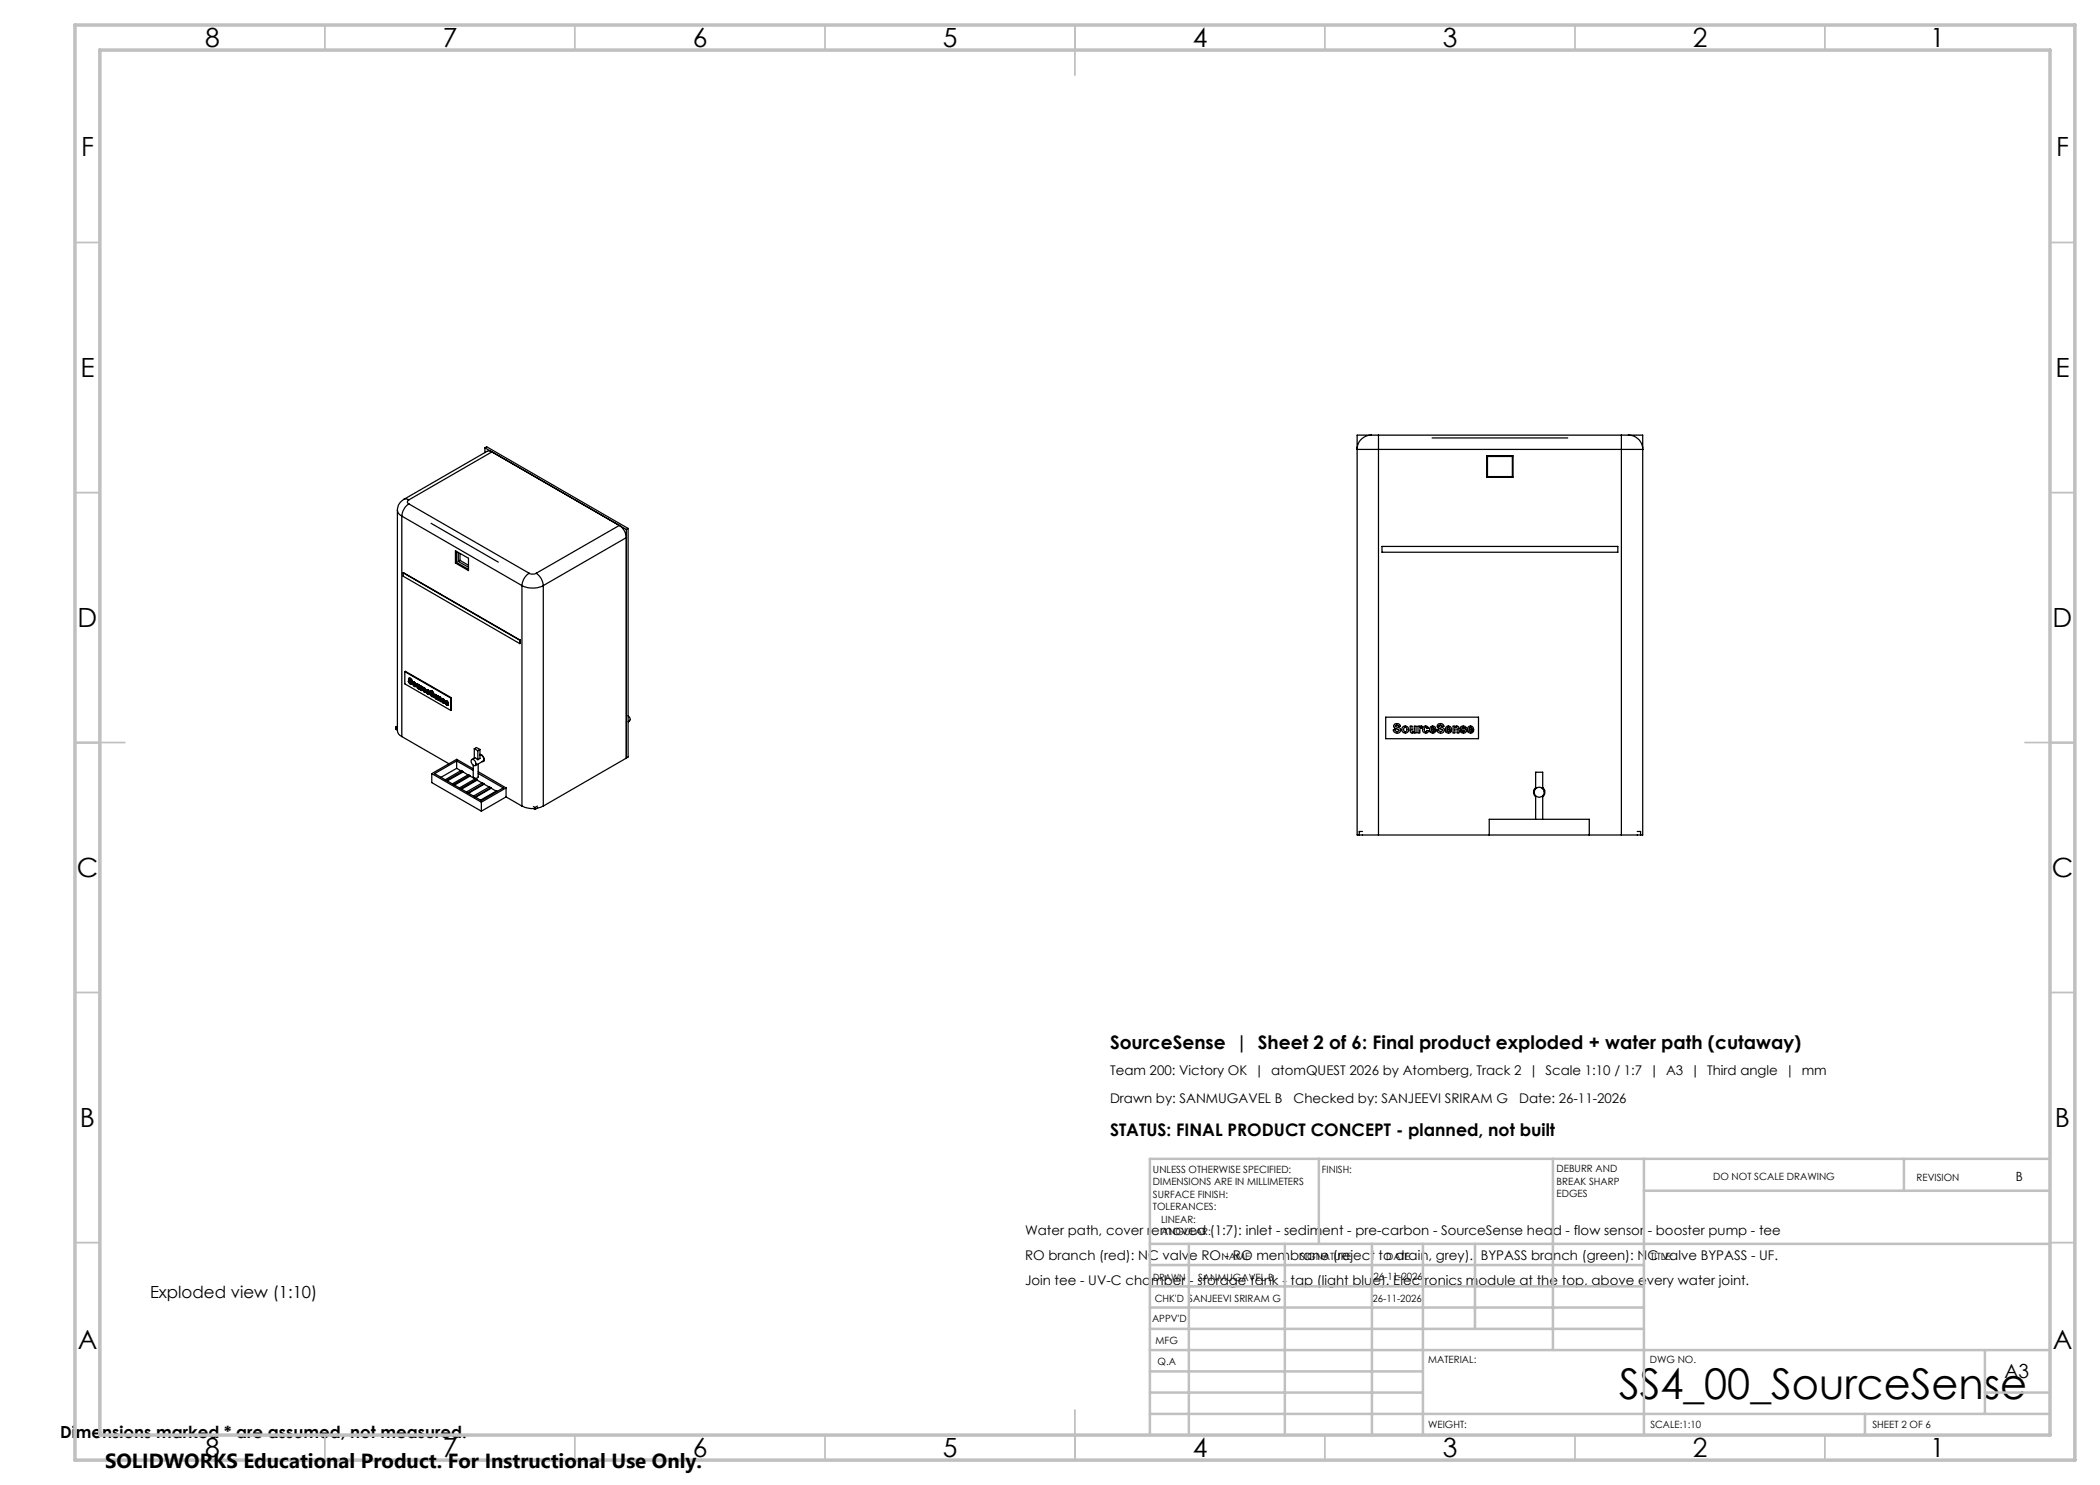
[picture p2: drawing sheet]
<svg xmlns="http://www.w3.org/2000/svg" width="420mm" height="297mm" viewBox="0 0 420 297" stroke-linecap="round" stroke-linejoin="round" font-family="sans-serif">
<g fill="none" stroke="#000" stroke-width=".25">
<path d="M80.8 99.9a2.51 2.51 0 0 0-1.3 2.1M80.8 99.9l16.6-9.6 .6-.1 .4 .2-16.6 9.6M80.8 99.9l.4-.1 .6 .2M81.8 100a.43 .43 0 0 0-.3 .4 .43 .43 0 0 0 .3 .4M97 89.6l28.3 16.3M97 89.6l.3-.2 28.3 16.3M97 89.6v.9M274.3 87a2.82 2.82 0 0 0-2.9 2.9h4.3M274.3 87h1.4M274.3 87h-2.9v80h.5M275.7 87v2.9M275.7 87h48.6"/>
<path d="M275.7 89.9v77.1M275.7 89.9h48.6M286.4 87.6h27.1M297.4 91.2h5.2v4.3h-5.2zM297.5 91.3h5v4h-5zM324.3 87v2.9M324.3 87h1.4M324.3 89.9v77.1M325.7 87a2.87 2.87 0 0 1 2.8 2.9h-4.2M325.7 87h2.8v80h-.4M79.5 102v44.1l.3 .8 .6 .4M79.5 102l.3 .8 .6 .4"/>
<path d="M80.4 103.2l24 13.9M80.4 103.2v44.1M80.6 114.6l23.4 13.4M80.6 114.6l23.4 13.5M80.6 114.6v.6l23.4 13.5M81.8 100.8a3.3 3.3 0 0 0-1.4 2.4M81.8 100.8l24 13.8M86.2 104.7l13.5 7.7M91.1 110.2l2.6 1.5v2.4l-2.6-1.5zM91.3 112.5l-.2 .1M91.3 112.5l2.4 1.4M91.3 110.3v2.2"/>
<path d="M91.7 110.5v1.8M91.7 112.3l2 1.1M92 112.1l-.3 .2M92 112.1l1.7 1M92 110.7v1.4M104.4 117.1a4.9 4.9 0 0 0 4.3 0M104.4 117.1v44.1M105.8 114.6a3.2 3.2 0 0 0-1.4 2.5M105.8 114.6a1.5 1.5 0 0 0 1.4 0M107.2 114.6a3.3 3.3 0 0 1 1.5 2.5M107.2 114.6l16.7-9.5a3.1 3.1 0 0 1 1.4 2.4l-16.6 9.6M108.7 117.1v44.1"/>
<path d="M125.3 105.9v45.7M125.6 105.7v45.7l-.3 .2M125.6 105.7l-.3 .2M276.4 109.3h47.2v1.2h-47.2zM81 134.3h.1l9.2 5.3M81 134.3l9.2 5.3M81 134.3v2.5l9.2 5.3M81.7 136.2a.57 .57 0 0 0 .7 .6v-.1M81.7 136.2l.2 .1M81.7 136.2l.1 .1M81.8 135.7h.3M81.8 136.3l.3 .3"/>
<path d="M81.8 136.3h.1M81.9 136.3l.2 .3M81.9 135.9h.1M81.9 135.9v.1M81.9 135.9l.1 .1M81.9 135.9l.5 .3M81.9 136l.5 .7M82 136l.4 .7M82 136h-.1M82 135.7l-.2-.1a.6 .6 0 0 0 .4 .9v.2l-.1-.1M82 135.7l.4 .5M82.1 136.6h.1"/>
<path d="M82.1 135.7l.3 .4v.1M82.1 135.7h-.1M82.4 136.8l-.1 .1M82.4 136.7v.1M82.4 136.7h.1M82.6 136.5h.3M82.7 136.8v-.1a.24 .24 0 0 1 .3 .1 .24 .24 0 0 1-.1 .3M82.7 136.8l.2 .3M82.7 136.8h.1M82.8 136.6l-.1 .2M82.9 136.5l-.1-.1a.46 .46 0 0 0-.2 .6 .46 .46 0 0 0 .6 .2v-.1M82.9 136.5l.3 .6"/>
<path d="M82.9 137.1h.1M82.9 136.5l.4 .6M82.9 136.5h.1M83.3 137.1l-.2 .2M83.3 137.1h-.1M83.4 136.8v.5a.33 .33 0 0 0 .3 .4M83.4 136.8h.2M83.4 136.8l.1 .1M83.5 137.2l.2 .3M83.5 137.2l.1 .4M83.6 136.8l-.1 .4M83.6 136.8l-.1 .1"/>
<path d="M83.7 137.5h.1M83.7 137.5l-.1 .1M83.7 137.7h.1M83.7 137v.6h-.1M83.7 137l.3 .1M83.7 137l.2 .1M83.7 137.7l.2 .2M84 137.1l-.1 .8M84 137.1h-.1M84 137.9h-.1M84.1 137.2l.2 .1M84.1 137.2v.8l.2 .1"/>
<path d="M84.3 137.3l.1 .1M84.3 137.9v.2M84.3 137.9h.1M84.3 137.4h.2M84.3 137.3v.1M84.3 137.3h.1M84.4 137.5l-.1 .4M84.4 137.4l.1 .1M84.5 137.4l.1 .1M84.5 137.7l-.2-.1v.3M84.5 137.4h-.1M84.5 137.5h.1"/>
<path d="M84.5 137.5v.2M84.6 137.5l-.1 .2M84.7 137.6h.2M84.7 138l.2-.2 .3 .3M84.7 138l.2 .3M84.8 137.9l.1 .4M84.8 137.9l-.1 .1M84.8 137.8v.1M84.9 137.7l-.1-.1a.48 .48 0 0 0-.2 .6 .48 .48 0 0 0 .5 .3l.1-.1M84.9 137.7l.3 .4M84.9 138.3h.1M84.9 137.6l.3 .5"/>
<path d="M84.9 137.6v.1M85 138.2l-.1 .1M85 138.2l.2 .1M85 138.2l.2 .2M85.2 138.3l-.1 .2M85.2 138.3v.1M85.3 138.3a.41 .41 0 0 0 .1 .4 .41 .41 0 0 0 .5 .1M85.4 138.3l.3 .2M85.5 138.5l.1 .2M85.5 138.2l.2 .3M85.5 138.2l-.1 .1M85.5 138.3l.2 .1"/>
<path d="M85.5 138.3h-.1M85.5 138.2v.1M85.6 138l.3 .7M85.6 138h-.2l-.1 .3M85.6 138.7l-.2-.3 .5 .3M85.6 138l.3 .4v.3M85.6 138h-.2M85.6 138.7h.1M85.6 138h.1M85.7 138.7h-.1M85.7 138.7l.2 .1M85.9 138.8h.1"/>
<path d="M85.9 138.8l-.1 .1M86 138.7a.46 .46 0 0 0 .2 .5 .46 .46 0 0 0 .5 0M86 138.7l.2 .1M86 138.7l.1 .1M86.1 138.1l.3 .1M86.1 138.8l.3 .3M86.2 138.4l.1 .1M86.2 138.4v.1M86.2 138.8l.2 .3M86.2 138.4l.5 .3M86.2 138.4h.1M86.2 138.5l.5 .7"/>
<path d="M86.2 138.5h.1M86.2 138.8h-.1M86.3 138.5l.3 .2 .2 .5M86.4 138.2l-.3-.1a.61 .61 0 0 0 .4 .9v.2l-.1-.1M86.4 138.2l.3 .5M86.4 138.2l.2 .2 .1 .3M86.4 139.1h.2M86.4 138.2h.1M86.4 139.1h.1M86.8 139.2l-.2 .2M86.8 139.2h-.1M86.8 139.2a.44 .44 0 0 0 .1 .4 .44 .44 0 0 0 .5 .1"/>
<path d="M86.9 138.9h.3M87 139.1h.1l.2 .3zM87 139.2h.1M87 139.2l.3 .1M87.1 139.3l.1 .3M87.1 139.1l-.1 .1M87.1 139l-.2-.1-.1 .3M87.1 139l.3 .3 .1 .3M87.1 139.6l-.1-.3 .5 .3M87.1 139.6h.1M87.2 138.9l.3 .3v.4M87.2 138.9l-.1 .1"/>
<path d="M87.2 139.6h-.1M87.2 139.6l.3 .1M87.2 139.6l.2 .1M87.5 139.7l-.2 .1M87.5 139.7h-.1M87.6 139.2l.2 .1M87.6 139.2v.8l.2 .1M87.8 139.7v-.1h.1l.1 .6 .2 .1M87.8 139.3v.1h.2M87.8 139.7h.1M87.8 139.7v.4M87.8 139.3h.1"/>
<path d="M87.8 139.3l.2 .1M87.8 139.5v.2M88 139.4l.2 .5M88 139.4h.1M88 139.4l.2 .4M88.2 139.9v.4M88.2 139.8v.5M88.2 139.8v.1M88.4 139.7l.3 .1M88.5 139.9v.1M88.5 139.9l.4 .3M88.5 139.9h.1"/>
<path d="M88.5 140l.4 .3M88.5 140h.1M88.6 139.8l-.2-.1-.1 .3 .5 .4M88.6 139.8l.3 .4M88.7 139.8l.2 .4M88.7 139.8h-.1M90.2 139.6v2.5M90.3 139.6v2.4l-.1 .1M90.3 139.6h-.1M104 128.1v.6M104 128v.7M104 128v.1"/>
<path d="M79.2 145.4v.4l.3 .2M79.2 145.4l.3 .2M79.5 145.2l-.3 .2M80.4 147.3l9.4 5.4M86.4 154.7v1.8l9.9 5.7M86.4 154.7l9.9 5.7M88.3 140.2a.37 .37 0 0 0 .2 .4 .37 .37 0 0 0 .4-.1M88.3 140.2h.2M88.3 140.2l.2 .1M88.5 140.3l.1 .1M88.5 140.2l.2 .2M88.5 140.2v.1"/>
<path d="M88.6 140.4l.1 .1M88.6 140.4h.1M88.7 140.4l.1 .1M88.7 140.5h.1M88.8 140.4l-.1 .1M88.9 140.3v.2M88.9 140.3h.1M88.9 140.3l.1 .2M88.9 140.5h.1M89 140.5l-.1 .1M89.1 140.2h.3M89.2 140.5l.3 .1"/>
<path d="M89.3 140.6l.1 .3M89.3 140.4l.2 .2M89.3 140.4l-.1 .1M89.3 140.3v.1M89.3 140.2a.38 .38 0 0 0-.3 .4 .38 .38 0 0 0 .3 .4l.1 .1 .2-.1M89.3 140.2l.2 .2 .1 .5M89.3 140.9l-.1-.3 .4 .3M89.3 140.9h.1M89.4 140.2l.2 .3v.4M89.4 140.2h-.1M89.5 140.8l-.2 .1M89.5 140.8l.2 .1"/>
<path d="M89.5 140.8l.1 .2M89.7 140.9l-.2 .2M89.7 140.9l-.1 .1M91.3 152.2l-4.4 2.5 9.4 5.4 4.3-2.5-5-2.9M91.3 152.2l3.4 1.9M91.3 153.7l.9 .5M91.3 153.7l-3.1 1.8M91.3 152.2v1.5M92.5 154.3v.1l-3 1.8M92.5 154.3l1.1 .7M92.5 154.3l-.2-.2-3.3 1.9M92.5 154.3l-3.2 1.8"/>
<path d="M93.9 155.1v.2l-3 1.7M93.9 155.2l1.1 .6M93.9 155.1l-.2-.2-3.2 1.9M93.9 155.1l-3.1 1.8M94.3 151.9a.76 .76 0 0 1 .8 .4 .76 .76 0 0 1-.1 .8 .84 .84 0 0 1-.7-1.2zM94.7 153.8l-3.4-1.9-4.9 2.8M94.9 149.8l.4-.3 .7 .4M94.9 149.8l.7 .3M94.9 149.8v1.7l.1 .1M94.9 151.6l-.5 .3M95 151.6l.6 .3M95.4 155.9v.2l-3.1 1.7"/>
<path d="M95.4 156l1 .6M95.4 155.9l-3.2 1.8M95.4 155.9l-.3-.2-3.2 1.9M95.6 150.1v1.8M95.6 152.8v2.6a.57 .57 0 0 1-.9 0v-2.4M95.6 154.3l5.6 3.3M96 151a.92 .92 0 0 1 .8 .9M96 149.9l-.4 .2M96 149.9v1.8l-.4 .2M96 151v-.1a.89 .89 0 0 1 .6 1.4h-.2M96.2 150.9v.1M96.3 151v.1"/>
<path d="M96.6 152.2h.2M96.6 152.2l-1.5 .9M96.8 151.9l-.2 .3M96.8 156.7v.2l-3.1 1.7M96.8 156.8l1 .6M96.8 156.7l-3.2 1.9M96.8 156.7l-.3-.1-3.2 1.8M96.8 151.9h.1M98.2 157.5v.2l-3.1 1.8M98.2 157.6l1 .6M98.2 157.5l-.3-.1-3.2 1.8M98.2 157.5l-3.2 1.9"/>
<path d="M99.4 158.3l-.1-.1-3.2 1.8M101.2 159.4l3.2 1.8M101.2 157.6l-4.9 2.8M101.2 157.6v1.8M101.2 159.4l-4.9 2.8M125.3 151.6l-16.6 9.6M125.6 143.2a.63 .63 0 0 1 .4 .6 .63 .63 0 0 1-.4 .6M277.1 143.4h18.6v4.3h-18.6zM279 144.8l.2-.1a.66 .66 0 0 1 .9 .6l-.9-.3-.1 .3 .2 .1a.65 .65 0 0 1 .8 .8 .65 .65 0 0 1-1 .4l-.4-.4v-.2l.3-.1a.36 .36 0 0 0 .4 .5 .36 .36 0 0 0 .3-.5l-.6-.2a.5 .5 0 0 1-.4-.4 .5 .5 0 0 1 .3-.5zM280.8 145.6a.42 .42 0 0 1 .6 .2 .42 .42 0 0 1-.3 .6l-.4-.3zM282 145.2h.4v1a.23 .23 0 0 0 .2 .2 .23 .23 0 0 0 .3-.2v-1h.3v1.4h-.3v-.2a.44 .44 0 0 1-.6 .2 .44 .44 0 0 1-.3-.5zM283.6 145.2h.4v.2l.2-.2 .2 .1-.1 .3-.3 .1v.9h-.4z"/>
<path d="M284.7 145.4a.61 .61 0 0 1 1 .2l-.3 .1a.24 .24 0 0 0-.2-.2 .24 .24 0 0 0-.3 .1 .42 .42 0 0 0-.1 .5 .42 .42 0 0 0 .5 .2l.1-.2 .4 .1a.68 .68 0 0 1-1.1 .3 .68 .68 0 0 1 0-1.1zM286.1 145.4a.64 .64 0 0 1 .8-.1 .64 .64 0 0 1 .3 .7h-.9l.3 .4 .2-.2h.4a.7 .7 0 0 1-1.1 .3 .7 .7 0 0 1 0-1.1zM286.3 145.6l.3-.1 .2 .3h-.5zM287.7 144.8l.2-.1a.66 .66 0 0 1 .9 .6h-.4l-.1-.2-.3-.1-.2 .3 .2 .1a.65 .65 0 0 1 .8 .8 .65 .65 0 0 1-1 .4l-.4-.4v-.2l.3-.1a.36 .36 0 0 0 .4 .5 .36 .36 0 0 0 .3-.5l-.6-.2a.5 .5 0 0 1-.4-.4 .5 .5 0 0 1 .3-.5zM289.2 145.4a.64 .64 0 0 1 .8-.1 .64 .64 0 0 1 .3 .7h-.9l.3 .4 .2-.2h.4a.7 .7 0 0 1-1.1 .3 .7 .7 0 0 1 0-1.1zM289.5 145.6l.3-.1 .1 .3h-.5zM290.6 145.2h.4v.2a.45 .45 0 0 1 .5-.2 .45 .45 0 0 1 .3 .6v.8h-.4v-1a.25 .25 0 0 0-.3-.1 .25 .25 0 0 0-.1 .3v.8h-.4zM292.2 145.3l.4-.1 .6 .2v.2h-.3l-.1-.1-.4 .1 .3 .1a.5 .5 0 0 1 .6 .6 .5 .5 0 0 1-.8 .3l-.5-.4h.4l.3 .2 .2-.2-.1-.1a.57 .57 0 0 1-.7-.6zM293.7 145.4a.64 .64 0 0 1 .8-.1 .64 .64 0 0 1 .2 .7h-.9l.3 .4 .3-.2h.3a.69 .69 0 0 1-1.1 .3 .69 .69 0 0 1 .1-1.1zM294 145.5h.2l.2 .3h-.6zM306.7 158.1l.1 .2M307.1 157.6v.2"/>
<path d="M307.1 157.5a1.17 1.17 0 0 0 0 1.8M307.1 157.6v-3.2h1.4v3.2M307.1 159.1v4.8M307.1 157.6h.2M308.4 157.6h.1M308.5 157.5a1.16 1.16 0 0 1 0 1.8M308.5 159.1v4.8M308.5 157.6l.1 .2M308.9 158.1l-.1 .2M96.3 160.4v1.8M104.4 161.2l.5 .3 1.8 .2 .3 .2M106.7 161.3l.3 .2"/>
<path d="M107 161.5v.4M107.5 161.2l-.5 .3M108.7 161.2l-1.7 .7M271.9 167h3.8M272.5 166.3h-.6v.7M275.7 167h48.6M297.9 167v-3.1h20v3.1M324.3 167h3.8M327.4 166.3h.7v.7"/>
<circle cx="281.1" cy="145.9" r=".71"/>
<circle cx="307.8" cy="158.5" r="1.01"/>
</g>
<g fill="none" stroke="#c0c0c0" stroke-width=".35">
<path d="M65 5v5M115 5v5M165 5v5M215 5v10M265 5v5M315 5v5M365 5v5M15 48.5h5M410 48.5h5M15 98.5h5M410 98.5h5M15 148.5h10"/>
<path d="M405 148.5h10M15 198.5h5M410 198.5h5M15 248.5h5M410 248.5h5M65 287v5M115 287v5M165 287v5M215 282v10M265 287v5M315 287v5M365 287v5"/>
</g>
<g fill="none" stroke="#c0c0c0" stroke-width=".5">
<path d="M263.8 231.8v17M310.6 231.8v38.2M328.8 231.8v55.2M328.8 238.2h81.2M380.8 231.8v6.4M410 231.8h-180v55.2M230 248.8h180M230 257.3h98.8M230 253h98.8M237.8 248.8v38.2M257 248.8v38.2M274.4 248.8v38.2"/>
<path d="M284.6 248.8v38.2M295 248.8v17M230 265.8h98.8M230 261.5h98.8M230 278.5h54.6M230 274.3h54.6M230 270h180M397 278.5h13M397 270v12.8M230 282.8h180M373 282.8v4.2"/>
</g>
<path d="M15 5h400v287h-400zM20 10h390v277h-390z" fill="none" stroke="#c0c0c0" stroke-width=".7"/>
<text font-size="8.5" x="323.8" y="279.7">SS4_00_SourceSense</text>
<g font-size="5.3">
<text x="41" y="9.5">8</text>
<text x="88.5" y="9.5">7</text>
<text x="138.5" y="9.5">6</text>
<text x="188.5" y="9.5">5</text>
<text x="238.5" y="9.5">4</text>
<text x="288.5" y="9.5">3</text>
<text x="338.5" y="9.5">2</text>
<text x="386" y="9.5">1</text>
<text x="16.2" y="31.2">F</text>
<text x="411.2" y="31.2">F</text>
<text x="16.1" y="75.5">E</text>
<text x="411.1" y="75.5">E</text>
<text x="15.5" y="125.5">D</text>
<text x="410.5" y="125.5">D</text>
<text x="15.4" y="175.5">C</text>
<text x="410.4" y="175.5">C</text>
<text x="16" y="225.5">B</text>
<text x="411" y="225.5">B</text>
<text x="15.5" y="269.7">A</text>
<text x="410.5" y="269.7">A</text>
<text x="41" y="291.5">8</text>
<text x="88.5" y="291.5">7</text>
<text x="138.5" y="291.5">6</text>
<text x="188.5" y="291.5">5</text>
<text x="238.5" y="291.5">4</text>
<text x="288.5" y="291.5">3</text>
<text x="338.5" y="291.5">2</text>
<text x="386" y="291.5">1</text>
</g>
<text font-size="4.1" x="21" y="293.7">SOLIDWORKS Educational Product. For Instructional Use Only.</text>
<text font-size="3.9" x="400.9" y="275.5">A3</text>
<text font-size="3.7" x="222" y="209.8">SourceSense | Sheet 2 of 6: Final product exploded + water path (cutaway)</text>
<text font-size="3.5" x="222" y="227.1">STATUS: FINAL PRODUCT CONCEPT - planned, not built</text>
<g font-size="3.3">
<text x="30" y="259.5">Exploded view (1:10)</text>
<text x="12" y="287.5">Dimensions marked * are assumed, not measured.</text>
</g>
<g font-size="2.7">
<text x="222" y="215">Team 200: Victory OK | atomQUEST 2026 by Atomberg, Track 2 | Scale 1:10 / 1:7 | A3 | Third angle | mm</text>
<text x="222" y="220.5">Drawn by: SANMUGAVEL B</text>
<text x="258.7" y="220.5">Checked by: SANJEEVI SRIRAM G</text>
<text x="303.8" y="220.5">Date: 26-11-2026</text>
<text x="205" y="247">Water path, cover removed (1:7): inlet - sediment - pre-carbon - SourceSense head - flow sensor - booster pump - tee</text>
<text x="205" y="252">RO branch (red): NC valve RO - RO membrane (reject to drain, grey). BYPASS branch (green): NC valve BYPASS - UF.</text>
<text x="205" y="257">Join tee - UV-C chamber - storage tank - tap (light blue). Electronics module at the top, above every water joint.</text>
</g>
<text font-size="2.5" x="403.2" y="236.1">B</text>
<g font-size="2">
<text x="230.6" y="234.6">UNLESS OTHERWISE SPECIFIED:</text>
<text x="230.6" y="237.1">DIMENSIONS ARE IN MILLIMETERS</text>
<text x="230.6" y="239.6">SURFACE FINISH:</text>
<text x="264.4" y="234.6">FINISH:</text>
<text x="311.3" y="234.5">DEBURR AND</text>
<text x="311.3" y="237">BREAK SHARP</text>
<text x="311.3" y="239.5">EDGES</text>
<text x="342.6" y="236">DO NOT SCALE DRAWING</text>
<text x="383.3" y="236.2">REVISION</text>
<text x="230.6" y="242.1">TOLERANCES:</text>
<text x="232.2" y="244.6">LINEAR:</text>
<text x="232.2" y="247.1">ANGULAR:</text>
<text x="244.3" y="252">NAME</text>
<text x="260" y="251.9">SIGNATURE</text>
<text x="277.2" y="251.9">DATE</text>
<text x="330.1" y="251.9">TITLE:</text>
<text x="230.6" y="256.1">DRAWN</text>
<text x="239.6" y="256.1">SANMUGAVEL B</text>
<text x="274.7" y="255.9">26-11-2026</text>
<text x="230.9" y="260.3">CHK'D SANJEEVI SRIRAM G</text>
<text x="274.5" y="260.3">26-11-2026</text>
<text x="230.4" y="264.4">APPV'D</text>
<text x="231.1" y="268.8">MFG</text>
<text x="231.5" y="273">Q.A</text>
<text x="285.6" y="272.5">MATERIAL:</text>
<text x="330" y="272.5">DWG NO.</text>
<text x="285.6" y="285.5">WEIGHT:</text>
<text x="330.1" y="285.6">SCALE:1:10</text>
<text x="374.5" y="285.6">SHEET 2 OF 6</text>
</g>
</svg>
